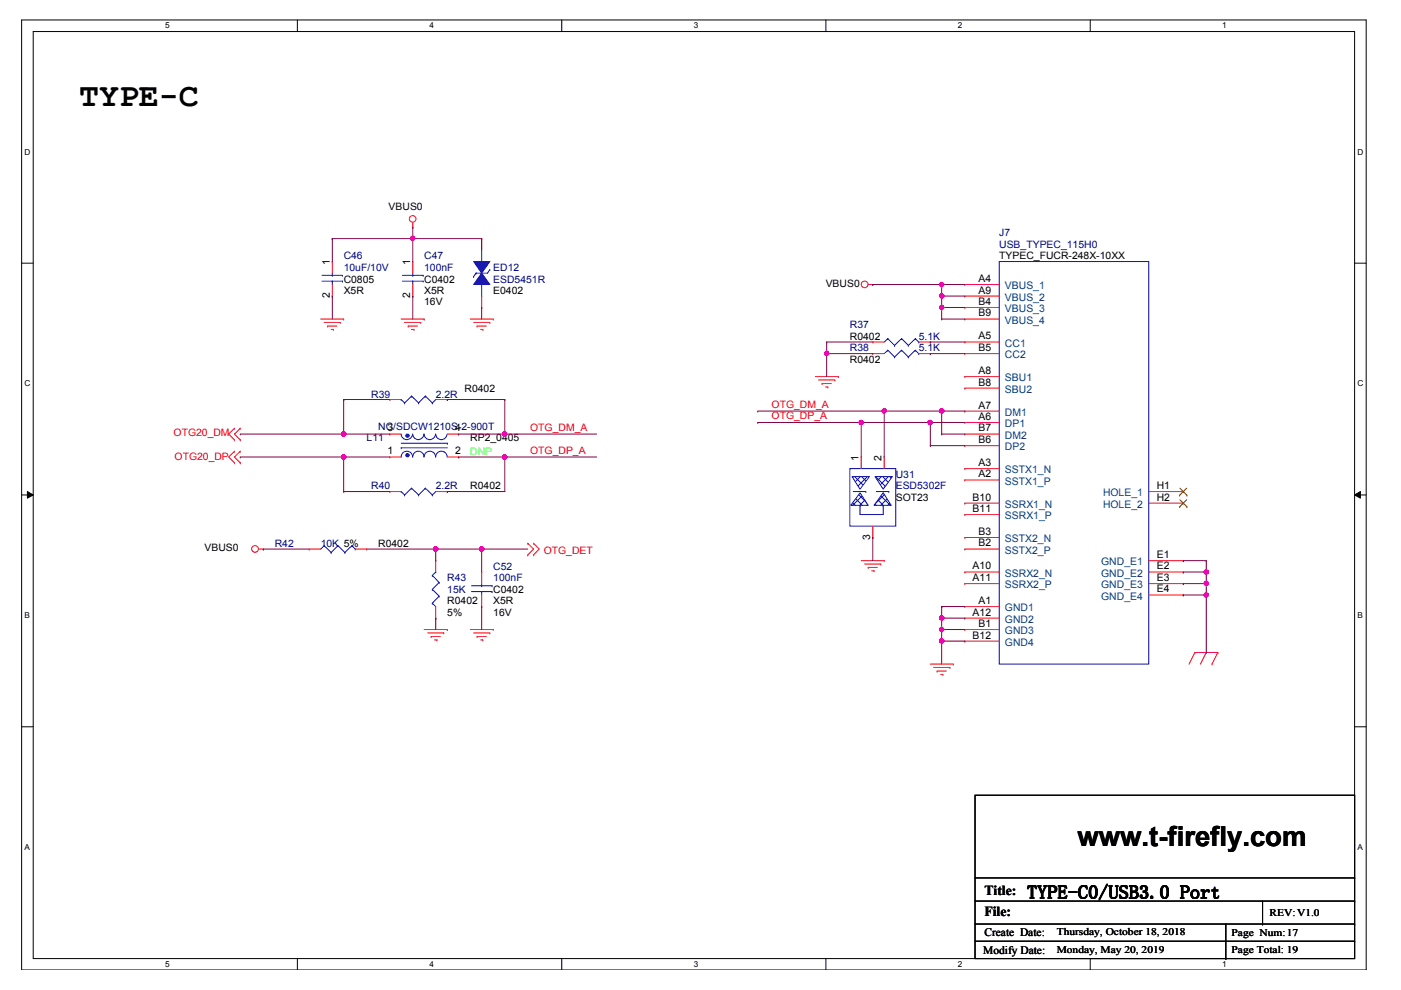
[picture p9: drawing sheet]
<svg xmlns="http://www.w3.org/2000/svg" width="297mm" height="210mm" viewBox="0 0 297 210" stroke-linecap="round" stroke-linejoin="round" font-family="sans-serif">
<path d="M4.6 4.2h285.1v201.5h-285.1zM7 6.7h280.2v196.5h-280.2z" fill="none" stroke="#000" stroke-width=".21"/>
<g fill="#fff">
<path d="M35 4.5h1v1.9h-1z"/>
<path d="M35 203.5h1v1.9h-1z"/>
</g>
<path d="M63 4.2v2.5M63 203.2v2.5" fill="none" stroke="#000" stroke-width=".21"/>
<g fill="#fff">
<path d="M91 4.5h1v1.9h-1z"/>
<path d="M91 203.5h1v1.9h-1z"/>
</g>
<path d="M119.1 4.2v2.5M119.1 203.2v2.5" fill="none" stroke="#000" stroke-width=".21"/>
<g fill="#fff">
<path d="M147.1 4.5h.9v1.9h-.9z"/>
<path d="M147.1 203.5h.9v1.9h-.9z"/>
</g>
<path d="M175.1 4.2v2.5M175.1 203.2v2.5" fill="none" stroke="#000" stroke-width=".21"/>
<g fill="#fff">
<path d="M203.1 4.5h.9v1.9h-.9z"/>
<path d="M203.1 203.5h.9v1.9h-.9z"/>
</g>
<path d="M231.2 4.2v2.5M231.2 203.2v2.5" fill="none" stroke="#000" stroke-width=".21"/>
<g fill="#fff">
<path d="M259.1 4.5h1v1.9h-1z"/>
<path d="M259.1 203.5h1v1.9h-1z"/>
<path d="M5.2 31.2h1.2v1.9h-1.2z"/>
<path d="M287.8 31.2h1.3v1.9h-1.3z"/>
<path d="M5.2 80.3h1.2v2h-1.2z"/>
<path d="M287.8 80.3h1.3v2h-1.3z"/>
</g>
<path d="M4.6 55.8h2.4M287.2 55.8h2.5" fill="none" stroke="#000" stroke-width=".21"/>
<g fill="#fff">
<path d="M5.2 129.5h1.2v1.9h-1.2z"/>
<path d="M287.8 129.5h1.2v1.9h-1.2z"/>
</g>
<path d="M4.6 104.9h2.4M5.8 104.2l1.2 .7-1.2 .7zM287.2 104.9l1.2-.7v1.4zM287.2 104.9h2.5" fill="none" stroke="#000" stroke-width=".21"/>
<path d="M5.8 104.2l1.2 .7-1.2 .7zM287.2 104.9l1.2-.7v1.4z" fill="#000"/>
<g fill="#fff">
<path d="M5.2 178.6h1.2v2h-1.2z"/>
<path d="M287.8 178.6h1.2v2h-1.2z"/>
</g>
<g fill="none" stroke="#000" stroke-width=".21">
<path d="M4.6 154.1h2.4M287.2 154.1h2.5M206.7 168.6h80.5v34.6h-80.5zM206.7 186.1h80.5M206.7 191h80.5M206.7 195.9h80.5M206.7 199.6h80.5M259.9 195.9v7.3M267.7 195.9h.1M267.7 191v4.9M287.2 186.1h.1M287.2 191h.1"/>
<path d="M287.2 195.9h.1M287.2 199.6h.1M259.9 203.2h.1"/>
</g>
<g fill="none" stroke="#f00" stroke-width=".21">
<path d="M87.5 48.1h.1M87.5 47.2v.9M68 67.6h4.9M68.7 68.4h3.4M69.5 69.1h.1M69.5 69.1h1.9M70.2 69.8h.5M70.7 69.8h.1M72.1 68.4h.1M72.9 67.6h.1M85.1 67.6h4.8M85.8 68.4h3.4"/>
<path d="M86.5 69.1h.1M86.5 69.1h2M87.3 69.8h.5M87.8 69.8h.1M89.2 68.4h.1M89.9 67.6h.1M99.7 67.6h4.9M100.4 68.4h3.5M101.1 69.1h.1M101.1 69.1h2M101.9 69.8h.5M102.4 69.8h.1"/>
<path d="M103.9 68.4h.1M104.6 67.6h.1M172.9 79.8h4.8M177.7 79.8h.1M184.1 60.3h1M185.1 60.3h.1M185.1 72.5h.1M185.1 72.5h2.4M194.8 72.5h2.4M197.2 72.5h.1M204.6 60.3h.1M204.6 72.5h.1"/>
<path d="M204.6 79.8h.1M204.6 62.8h.1M204.6 67.6h.1M204.6 75h.1M204.6 65.2h.1M204.6 67.6h7.2M204.6 60.3h7.2M204.6 79.8h7.2M204.6 72.5h7.2M204.6 62.8h7.2M204.6 75h7.2M204.6 65.2h7.2"/>
<path d="M49.7 93.3h.1M49.7 90.8h.1M49.7 98.1h.1M49.7 95.7h.1M49.7 90.8l-1.2 1.2 1.2 1.3M49.7 95.7l-1.2 1.2 1.2 1.2M50.9 93.3h.1M50.9 90.8h.1M50.9 98.1h.1M50.9 95.7h.1M50.9 90.8l-1.2 1.2 1.2 1.3M50.9 95.7l-1.2 1.2 1.2 1.2"/>
<path d="M173.6 80.6h3.4M174.3 81.3h.1M174.3 81.3h1.9M175.1 82h.4M175.5 82h.1M177 80.6h.1M204.6 99.4h.1M204.6 89.6h.1M204.6 87.2h.1M204.6 82.3h.1M204.6 92h.1M204.6 94.5h.1"/>
<path d="M204.6 99.4h7.2M204.6 89.6h7.2M204.6 87.2h7.2M204.6 82.3h7.2M204.6 92h7.2M204.6 94.5h7.2M54.8 116.4h1M55.8 116.4h.1M92.4 118.9h.1M92.4 118.9v2.4M111.9 117.6h.1M111.9 115.2h.1"/>
<path d="M111.9 115.2l1.2 1.2-1.2 1.2M113.1 117.6h.1M113.1 115.2h.1M113.1 115.2l1.2 1.2-1.2 1.2M182.6 118.9h4.9M183.3 119.6h3.4M186.7 119.6h.1M187.5 118.9h.1M204.6 101.8h.1M204.6 109.1h.1M204.6 106.7h.1M204.6 114h.1"/>
<path d="M204.6 116.4h.1M204.6 116.4h7.2M204.6 101.8h7.2M204.6 109.1h7.2M204.6 106.7h7.2M204.6 114h7.2M243.6 118.9h7.3M243.6 106.7h7.3M243.6 104.2h7.3M250.9 118.9h.1M250.9 104.2h.1M250.9 106.7h.1"/>
<path d="M89.9 133.5h4.9M90.7 134.2h3.4M91.4 135h.1M91.4 135h2M92.1 135.7h.5M92.4 131.1h.1M92.4 128.6v2.5M92.6 135.7h.1M94.1 134.2h.1M94.8 133.5h.1M99.7 133.5h4.9M100.4 134.2h3.5"/>
<path d="M101.1 135h.1M101.1 135h2M101.9 135.7h.5M102.1 121.3h.1M102.1 128.6h.1M102.1 121.3v2.4M102.1 126.2v2.4M102.4 135.7h.1M103.9 134.2h.1M104.6 133.5h.1M184.1 120.3h.1M184.1 120.3h1.9"/>
<path d="M184.8 121h.5M185.3 121h.1M204.6 128.6h.1M204.6 121.3h.1M204.6 123.7h.1M204.6 131.1h.1M204.6 135.9h.1M204.6 133.5h.1M204.6 133.5h7.2M204.6 128.6h7.2M204.6 121.3h7.2M204.6 123.7h7.2"/>
<path d="M204.6 131.1h7.2M204.6 135.9h7.2M243.6 121.3h7.3M243.6 123.7h7.3M243.6 126.2h7.3M250.9 121.3h.1M250.9 123.7h.1M250.9 126.2h.1M253.3 138.3h.1M253.3 138.3l-1.2 2.5M253.3 138.3h4.9M255.7 138.3h.1"/>
<path d="M255.7 138.3l-1.2 2.5M258.2 138.3h.1M258.2 138.3l-1.2 2.5M197.2 140.8h4.9M198 141.5h3.4M198.7 142.3h.1M198.7 142.3h1.9M199.4 143h.5M199.9 143h.1M201.4 141.5h.1M202.1 140.8h.1M257 140.8h.1"/>
<circle cx="87.5" cy="46.4" r=".7"/>
<circle cx="183.3" cy="60.3" r=".71"/>
<circle cx="54.1" cy="116.4" r=".71"/>
</g>
<g fill="none" stroke="#00f" stroke-width=".21">
<path d="M211.8 55.5h31.8v85.3h-31.8zM188.2 71.8h.1M188.2 71.8l-.7 .7M188.2 71.8l1.5 1.4M189.7 73.2h.1M191.1 71.8h.1M191.1 71.8l-1.4 1.4M191.1 71.8l1.5 1.4M192.6 73.2h.1M194.1 71.8h.1M194.1 71.8l-1.5 1.4M194.1 71.8l.7 .7"/>
<path d="M194.8 72.5h.1M85.1 92a1.21 1.21 0 0 0 1.2 1.2 1.21 1.21 0 0 0 1.2-1.2M85.1 96.9a1.21 1.21 0 0 1 1.2-1.2 1.21 1.21 0 0 1 1.2 1.2M85.1 95h.1M85.1 94h9.7M85.1 95h9.7M87.5 92a1.19 1.19 0 0 0 1.2 1.2 1.19 1.19 0 0 0 1.2-1.2M87.5 96.9a1.19 1.19 0 0 1 1.2-1.2 1.19 1.19 0 0 1 1.2 1.2M89.9 92a1.21 1.21 0 0 0 1.2 1.2 1.21 1.21 0 0 0 1.2-1.2M89.9 96.9a1.21 1.21 0 0 1 1.2-1.2 1.21 1.21 0 0 1 1.2 1.2M92.4 92a1.21 1.21 0 0 0 1.2 1.2 1.21 1.21 0 0 0 1.2-1.2M92.4 96.9a1.21 1.21 0 0 1 1.2-1.2 1.21 1.21 0 0 1 1.2 1.2"/>
<path d="M94.8 94h.1M91.7 127.9h.1M91.7 125h.1M91.7 122h.1M91.7 127.9l.7 .7M91.7 125l1.4 1.4M91.7 122l1.4 1.5M92.4 121.3h.1M92.4 121.3l-.7 .7M93.1 126.4h.1M93.1 123.5h.1M93.1 126.4l-1.4 1.5"/>
<path d="M93.1 123.5l-1.4 1.5M100 125.4h4.3M100 124.2h4.3M102.1 124.2h.1M102.1 125.4h.1M102.1 123.7v.5M102.1 125.4v.8M104.3 125.4h.1M104.3 124.2h.1"/>
</g>
<path d="M250.1 105h.1M250.1 107.4h.1M250.2 103.5l1.4 1.5M250.2 106l1.4 1.4M251.6 103.5l-1.5 1.5M251.6 106l-1.5 1.4M251.6 105h.1M251.6 107.4h.1" fill="none" stroke="#804000" stroke-width=".21"/>
<circle cx="86.4" cy="96.5" r=".36" fill="#00f"/>
<circle cx="86.4" cy="96.5" r=".36" fill="none" stroke="#00f" stroke-width=".21"/>
<circle cx="86.4" cy="92.4" r=".36" fill="#00f"/>
<g fill="none" stroke="#00f" stroke-width=".21">
<path d="M85.3 59.6h4.4M85.3 58.4h4.4M87.5 58.4h.1M87.5 59.6h.1M87.5 57.9v.5M87.5 59.6v.7M89.7 59.6h.1M89.7 58.4h.1M188.2 74.3h.1M188.2 74.3l-.7 .7M188.2 74.3l1.5 1.4M189.7 75.7h.1"/>
<path d="M191.1 74.3h.1M191.1 74.3l-1.4 1.4M191.1 74.3l1.5 1.4M192.6 75.7h.1M194.1 74.3h.1M194.1 74.3l-1.5 1.4M194.1 74.3l.7 .7M194.8 75h.1M68.7 115.7h.1M68.7 115.7l-.7 .7M68.7 115.7l1.5 1.4M70.2 117.1h.1"/>
<path d="M71.6 115.7h.1M71.6 115.7l-1.4 1.4M71.6 115.7l1.5 1.4M73.1 117.1h.1M74.6 115.7h.1M74.6 115.7l-1.5 1.4M74.6 115.7l.7 .7M75.3 116.4h.1M182.3 107.1h.1M182.3 107.1v2h5v-2M187.3 107.1h.1"/>
<circle cx="86.4" cy="92.4" r=".36"/>
</g>
<g fill="none" stroke="#f00" stroke-width=".21">
<path d="M87.5 55.5h.1M87.5 55.5v2.4M87.5 62.8h.1M87.5 60.3v2.5M185.1 75h.1M185.1 75h2.4M194.8 75h2.4M197.2 75h.1M82.6 96.9h.1M82.6 92h.1M82.6 96.9h2.5M82.6 92h2.5"/>
<path d="M94.8 96.9h2.5M94.8 92h2.5M97.3 96.9h.1M97.3 92h.1M65.5 116.4h.1M65.5 116.4h2.5M75.3 116.4h2.4M77.7 116.4h.1"/>
</g>
<path d="M182.3 104.5l1.8 2.6h-3.7z" fill="#fff"/>
<path d="M182.3 104.5l1.8 2.6h-3.7z" fill="#00f"/>
<path d="M180.9 104.2h2.7M182.3 104.5l1.8 2.6h-3.7zM183.6 104.2h.1" fill="none" stroke="#00f" stroke-width=".21"/>
<path d="M180.7 101h3.6l-2 2.7z" fill="#fff"/>
<path d="M180.7 101h3.6l-2 2.7z" fill="#00f"/>
<path d="M180.7 101h3.6l-2 2.7zM185.8 104.2h2.6M188.4 104.2h.1" fill="none" stroke="#00f" stroke-width=".21"/>
<path d="M187.3 104.5l1.6 2.6h-3.6z" fill="#fff"/>
<path d="M187.3 104.5l1.6 2.6h-3.6z" fill="#00f"/>
<path d="M187.3 104.5l1.6 2.6h-3.6z" fill="none" stroke="#00f" stroke-width=".21"/>
<path d="M185.5 101h3.7l-1.9 2.7z" fill="#fff"/>
<path d="M185.5 101h3.7l-1.9 2.7z" fill="#00f"/>
<path d="M100.9 57.9h.1M100.9 57.9h2.4M102.1 55.5h.1M102.1 53v2.5M102.1 62.8h.1M102.1 60.3v2.5M180.2 99.4h9.7v12.1h-9.7zM185.5 101h3.7l-1.9 2.7z" fill="none" stroke="#00f" stroke-width=".21"/>
<path d="M182.6 96.9h.1M182.6 96.9v2.5M187.5 96.9h.1M187.5 96.9v2.5M185.1 114h.1M185.1 111.5v2.5" fill="none" stroke="#f00" stroke-width=".21"/>
<path d="M100.4 55.5h3.5l-1.8 2.4z" fill-rule="evenodd" fill="#00f"/>
<path d="M100.4 55.5h3.5l-1.8 2.4zM100.4 58.6h.1M100.9 57.9l-.5 .7M103.9 57.1h.1M103.9 57.1l-.6 .8" fill="none" stroke="#00f" stroke-width=".21"/>
<path d="M102.1 57.9l1.8 2.4h-3.5z" fill-rule="evenodd" fill="#00f"/>
<g fill="none" stroke="#00f" stroke-width=".21">
<path d="M68.3 59.6h4.3M68.3 58.4h4.3M70.5 58.4h.1M70.5 59.6h.1M70.5 57.9v.5M70.5 59.6v.7M72.6 59.6h.1M72.6 58.4h.1M102.1 57.9l1.8 2.4h-3.5zM85.1 84.7h.1M85.1 84.7l.7 .7M85.8 85.4h.1"/>
<path d="M87.3 84h.1M87.3 84l1.4 1.4M87.3 84l-1.5 1.4M88.7 85.4h.1M90.2 84h.1M90.2 84l1.5 1.4M90.2 84l-1.5 1.4M91.7 85.4h.1M92.4 84.7l-.7 .7M85.1 104.2h.1M85.1 104.2l.7 .7M85.8 104.9h.1"/>
<path d="M87.3 103.5h.1M87.3 103.5l1.4 1.4M87.3 103.5l-1.5 1.4M88.7 104.9h.1M90.2 103.5h.1M90.2 103.5l1.5 1.4M90.2 103.5l-1.5 1.4M91.7 104.9h.1M92.4 104.2l-.7 .7"/>
</g>
<g fill="none" stroke="#f00" stroke-width=".21">
<path d="M70.5 55.5h.1M70.5 55.5v2.4M102.1 50.6h.1M102.1 50.6v2.4M70.5 62.8h.1M70.5 60.3v2.5M102.1 65.2h.1M102.1 62.8v2.4M82.6 84.7h.1M82.6 84.7h2.5M92.4 84.7h2.4M94.8 84.7h.1"/>
<path d="M82.6 104.2h.1M82.6 104.2h2.5M92.4 104.2h2.4M94.8 104.2h.1"/>
</g>
<path d="M70.5 50.6h.1M70.5 50.6h17" fill="none" stroke="#800040" stroke-width=".21"/>
<circle cx="87.5" cy="50.5" r=".47" fill="#f0f"/>
<circle cx="87.5" cy="50.5" r=".47" fill="none" stroke="#f0f" stroke-width=".21"/>
<path d="M87.5 48.1h.1M87.5 48.1v2.5M160.7 87.2h.1M160.7 87.2h26.8" fill="none" stroke="#800040" stroke-width=".21"/>
<circle cx="187.5" cy="87.1" r=".47" fill="#f0f"/>
<circle cx="187.5" cy="87.1" r=".47" fill="none" stroke="#f0f" stroke-width=".21"/>
<g fill="none" stroke="#800040" stroke-width=".21">
<path d="M87.5 50.6h.1M87.5 50.6h14.6M102.1 50.6h.1M102.1 50.6v2.4M87.5 62.8h.1M87.5 62.8v4.8M50.9 92h.1M50.9 96.9h.1M50.9 96.9h22M72.9 96.9h.1M72.9 84.7h.1M72.9 84.7v7.3h-22"/>
<path d="M72.9 96.9v7.3M72.9 84.7h9.7M94.8 84.7h.1M94.8 84.7h12.2M97.3 92h.1M97.3 96.9h.1M97.3 96.9h29.2M107 96.9h.1M107 84.7h.1M107 84.7v7.3h-9.7M107 96.9v7.3h-12.2M160.7 89.6h.1"/>
<path d="M160.7 89.6h21.9M72.9 104.2h.1M72.9 104.2h9.7M94.8 104.2h.1"/>
</g>
<circle cx="107" cy="96.9" r=".47" fill="#f0f"/>
<circle cx="107" cy="96.9" r=".47" fill="none" stroke="#f0f" stroke-width=".21"/>
<path d="M107 92h.1M107 92h19.5" fill="none" stroke="#800040" stroke-width=".21"/>
<circle cx="107" cy="92" r=".48" fill="#f0f"/>
<circle cx="107" cy="92" r=".48" fill="none" stroke="#f0f" stroke-width=".21"/>
<path d="M72.9 92h.1M72.9 92h9.7" fill="none" stroke="#800040" stroke-width=".21"/>
<circle cx="72.9" cy="92" r=".48" fill="#f0f"/>
<circle cx="72.9" cy="92" r=".48" fill="none" stroke="#f0f" stroke-width=".21"/>
<path d="M72.9 96.9h.1M72.9 96.9h9.7" fill="none" stroke="#800040" stroke-width=".21"/>
<circle cx="72.9" cy="96.9" r=".47" fill="#f0f"/>
<circle cx="72.9" cy="96.9" r=".47" fill="none" stroke="#f0f" stroke-width=".21"/>
<path d="M199.7 62.8h.1M199.7 60.3h.1M199.7 62.8h4.9M199.7 60.3v2.5" fill="none" stroke="#800040" stroke-width=".21"/>
<circle cx="199.6" cy="62.7" r=".47" fill="#f0f"/>
<circle cx="199.6" cy="62.7" r=".47" fill="none" stroke="#f0f" stroke-width=".21"/>
<circle cx="199.6" cy="60.3" r=".47" fill="#f0f"/>
<circle cx="199.6" cy="60.3" r=".47" fill="none" stroke="#f0f" stroke-width=".21"/>
<path d="M199.7 60.3h.1M199.7 65.2h.1M199.7 62.8h.1M199.7 67.6h.1M199.7 60.3h4.9M199.7 65.2h4.9M199.7 62.8v4.8M199.7 67.6h4.9" fill="none" stroke="#800040" stroke-width=".21"/>
<circle cx="199.6" cy="65.2" r=".47" fill="#f0f"/>
<circle cx="199.6" cy="65.2" r=".47" fill="none" stroke="#f0f" stroke-width=".21"/>
<path d="M199.7 128.6h.1M199.7 131.1h.1M199.7 128.6v4.9M199.7 128.6h4.9M199.7 131.1h4.9" fill="none" stroke="#800040" stroke-width=".21"/>
<circle cx="199.6" cy="133.5" r=".47" fill="#f0f"/>
<circle cx="199.6" cy="133.5" r=".47" fill="none" stroke="#f0f" stroke-width=".21"/>
<circle cx="199.6" cy="131" r=".47" fill="#f0f"/>
<circle cx="199.6" cy="131" r=".47" fill="none" stroke="#f0f" stroke-width=".21"/>
<path d="M199.7 133.5h.1M199.7 133.5h4.9M199.7 133.5v2.4" fill="none" stroke="#800040" stroke-width=".21"/>
<circle cx="199.6" cy="135.9" r=".47" fill="#f0f"/>
<circle cx="199.6" cy="135.9" r=".47" fill="none" stroke="#f0f" stroke-width=".21"/>
<path d="M250.9 118.9h.1M250.9 118.9h4.8M255.7 118.9h.1M255.7 118.9v2.4h-4.8M199.7 135.9h.1M199.7 135.9h4.9M199.7 135.9v4.9M250.9 121.3h.1" fill="none" stroke="#800040" stroke-width=".21"/>
<circle cx="255.7" cy="121.3" r=".47" fill="#f0f"/>
<circle cx="255.7" cy="121.3" r=".47" fill="none" stroke="#f0f" stroke-width=".21"/>
<path d="M250.9 123.7h.1M250.9 123.7h4.8M255.7 121.3h.1M255.7 123.7h.1M255.7 121.3v4.9" fill="none" stroke="#800040" stroke-width=".21"/>
<circle cx="255.7" cy="123.7" r=".47" fill="#f0f"/>
<circle cx="255.7" cy="123.7" r=".47" fill="none" stroke="#f0f" stroke-width=".21"/>
<path d="M250.9 126.2h.1M250.9 126.2h4.8M255.7 126.2h.1M255.7 126.2v12.1" fill="none" stroke="#800040" stroke-width=".21"/>
<circle cx="255.7" cy="126.1" r=".47" fill="#f0f"/>
<circle cx="255.7" cy="126.1" r=".47" fill="none" stroke="#f0f" stroke-width=".21"/>
<path d="M185.1 60.3h.1M185.1 60.3h14.6M199.7 92h.1M199.7 87.2h.1M199.7 92h4.9M199.7 87.2v4.8" fill="none" stroke="#800040" stroke-width=".21"/>
<circle cx="199.6" cy="87.1" r=".47" fill="#f0f"/>
<circle cx="199.6" cy="87.1" r=".47" fill="none" stroke="#f0f" stroke-width=".21"/>
<g fill="none" stroke="#800040" stroke-width=".21">
<path d="M70.5 50.6h.1M70.5 50.6v4.9M87.5 50.6h.1M87.5 50.6v4.9M70.5 62.8h.1M70.5 62.8v4.8M175.3 72.5h.1M175.3 75h.1M175.3 72.5h9.8M175.3 75h9.8M175.3 72.5v2.5M197.2 72.5h.1"/>
<path d="M197.2 75h.1M197.2 72.5h7.4M197.2 75h7.4M197.2 94.5h.1M197.2 89.6h.1M197.2 94.5h7.4M197.2 89.6v4.9M197.2 89.6h7.4M199.7 87.2h.1M199.7 87.2h4.9"/>
</g>
<circle cx="175.3" cy="74.9" r=".47" fill="#f0f"/>
<circle cx="175.3" cy="74.9" r=".47" fill="none" stroke="#f0f" stroke-width=".21"/>
<path d="M102.1 65.2h.1M102.1 65.2v2.4M175.3 75h.1M175.3 75v4.8M77.7 116.4h14.7M92.4 116.4h.1" fill="none" stroke="#800040" stroke-width=".21"/>
<circle cx="92.4" cy="116.4" r=".49" fill="#f0f"/>
<circle cx="92.4" cy="116.4" r=".49" fill="none" stroke="#f0f" stroke-width=".21"/>
<path d="M55.8 116.4h.1M55.8 116.4h9.7M92.4 116.4h.1M92.4 116.4h19.5M102.1 116.4h.1" fill="none" stroke="#800040" stroke-width=".21"/>
<circle cx="102.1" cy="116.4" r=".48" fill="#f0f"/>
<circle cx="102.1" cy="116.4" r=".48" fill="none" stroke="#f0f" stroke-width=".21"/>
<g fill="none" stroke="#800040" stroke-width=".21">
<path d="M182.6 89.6h.1M182.6 89.6v7.3M182.6 89.6h14.6M92.4 116.4h.1M92.4 116.4v2.5M102.1 116.4h.1M102.1 116.4v4.9M185.1 114h.1M185.1 114v4.9M92.4 131.1h.1M92.4 131.1v2.4M102.1 128.6h.1"/>
<path d="M102.1 128.6v4.9"/>
</g>
<circle cx="197.2" cy="89.6" r=".47" fill="#f0f"/>
<circle cx="197.2" cy="89.6" r=".47" fill="none" stroke="#f0f" stroke-width=".21"/>
<circle cx="182.6" cy="89.6" r=".47" fill="#f0f"/>
<circle cx="182.6" cy="89.6" r=".47" fill="none" stroke="#f0f" stroke-width=".21"/>
<path d="M187.5 87.2h.1M187.5 87.2v9.7M187.5 87.2h12.2" fill="none" stroke="#800040" stroke-width=".21"/>
<circle cx="87.5" cy="50.5" r=".47" fill="#f0f"/>
<circle cx="87.5" cy="50.5" r=".47" fill="none" stroke="#f0f" stroke-width=".21"/>
<circle cx="187.5" cy="87.1" r=".47" fill="#f0f"/>
<circle cx="187.5" cy="87.1" r=".47" fill="none" stroke="#f0f" stroke-width=".21"/>
<circle cx="107" cy="96.9" r=".47" fill="#f0f"/>
<circle cx="107" cy="96.9" r=".47" fill="none" stroke="#f0f" stroke-width=".21"/>
<circle cx="107" cy="92" r=".48" fill="#f0f"/>
<circle cx="107" cy="92" r=".48" fill="none" stroke="#f0f" stroke-width=".21"/>
<circle cx="72.9" cy="92" r=".48" fill="#f0f"/>
<circle cx="72.9" cy="92" r=".48" fill="none" stroke="#f0f" stroke-width=".21"/>
<circle cx="72.9" cy="96.9" r=".47" fill="#f0f"/>
<circle cx="72.9" cy="96.9" r=".47" fill="none" stroke="#f0f" stroke-width=".21"/>
<circle cx="199.6" cy="62.7" r=".47" fill="#f0f"/>
<circle cx="199.6" cy="62.7" r=".47" fill="none" stroke="#f0f" stroke-width=".21"/>
<circle cx="199.6" cy="60.3" r=".47" fill="#f0f"/>
<circle cx="199.6" cy="60.3" r=".47" fill="none" stroke="#f0f" stroke-width=".21"/>
<circle cx="199.6" cy="65.2" r=".47" fill="#f0f"/>
<circle cx="199.6" cy="65.2" r=".47" fill="none" stroke="#f0f" stroke-width=".21"/>
<circle cx="199.6" cy="133.5" r=".47" fill="#f0f"/>
<circle cx="199.6" cy="133.5" r=".47" fill="none" stroke="#f0f" stroke-width=".21"/>
<circle cx="199.6" cy="131" r=".47" fill="#f0f"/>
<circle cx="199.6" cy="131" r=".47" fill="none" stroke="#f0f" stroke-width=".21"/>
<circle cx="199.6" cy="135.9" r=".47" fill="#f0f"/>
<circle cx="199.6" cy="135.9" r=".47" fill="none" stroke="#f0f" stroke-width=".21"/>
<circle cx="255.7" cy="121.3" r=".47" fill="#f0f"/>
<circle cx="255.7" cy="121.3" r=".47" fill="none" stroke="#f0f" stroke-width=".21"/>
<circle cx="255.7" cy="123.7" r=".47" fill="#f0f"/>
<circle cx="255.7" cy="123.7" r=".47" fill="none" stroke="#f0f" stroke-width=".21"/>
<circle cx="255.7" cy="126.1" r=".47" fill="#f0f"/>
<circle cx="255.7" cy="126.1" r=".47" fill="none" stroke="#f0f" stroke-width=".21"/>
<circle cx="199.6" cy="87.1" r=".47" fill="#f0f"/>
<circle cx="199.6" cy="87.1" r=".47" fill="none" stroke="#f0f" stroke-width=".21"/>
<circle cx="175.3" cy="74.9" r=".47" fill="#f0f"/>
<circle cx="175.3" cy="74.9" r=".47" fill="none" stroke="#f0f" stroke-width=".21"/>
<circle cx="92.4" cy="116.4" r=".49" fill="#f0f"/>
<circle cx="92.4" cy="116.4" r=".49" fill="none" stroke="#f0f" stroke-width=".21"/>
<circle cx="102.1" cy="116.4" r=".48" fill="#f0f"/>
<circle cx="102.1" cy="116.4" r=".48" fill="none" stroke="#f0f" stroke-width=".21"/>
<circle cx="197.2" cy="89.6" r=".47" fill="#f0f"/>
<circle cx="197.2" cy="89.6" r=".47" fill="none" stroke="#f0f" stroke-width=".21"/>
<circle cx="182.6" cy="89.6" r=".47" fill="#f0f"/>
<circle cx="182.6" cy="89.6" r=".47" fill="none" stroke="#f0f" stroke-width=".21"/>
<text font-size="7.1" x="16.8" y="22.4">TYPE-C</text>
<text font-size="5.8" x="228.4" y="179.4">www.t-firefly.com</text>
<text font-size="3.9" x="217.8" y="190.5">TYPE-C0/USB3.0 Port</text>
<g font-size="2.9">
<text x="208.7" y="189.8">Title:</text>
<text x="208.7" y="194.2">File:</text>
</g>
<g font-size="2.4">
<text x="208.5" y="202.2">Modify Date:</text>
<text x="208.7" y="198.5">Create Date:</text>
</g>
<g font-size="2.2">
<text x="82.4" y="44.5">VBUS0</text>
<text x="69.9" y="56.2" transform="rotate(-90 69.9 56.2)">1</text>
<text x="72.9" y="59.9">C0805</text>
<text x="87" y="56.2" transform="rotate(-90 87 56.2)">1</text>
<text x="89.9" y="59.9">C0402</text>
<text x="207.4" y="59.8">A4</text>
<text x="211.9" y="55">TYPEC_FUCR-248X-10XX</text>
<text x="69.9" y="63.2" transform="rotate(-90 69.9 63.2)">2</text>
<text x="72.9" y="62.3">X5R</text>
<text x="87" y="63.2" transform="rotate(-90 87 63.2)">2</text>
<text x="89.9" y="62.3">X5R</text>
<text x="89.9" y="64.8">16V</text>
<text x="104.6" y="62.3">E0402</text>
<text x="175.1" y="60.9">VBUS0</text>
<text x="207.4" y="62.2">A9</text>
<text x="207.4" y="64.6">B4</text>
<text x="207.4" y="72">A5</text>
<text x="207.4" y="67.1">B9</text>
<text x="180.2" y="72.1">R0402</text>
<text x="180.2" y="77">R0402</text>
<text x="207.4" y="74.4">B5</text>
<text x="98.5" y="83.1">R0402</text>
<text x="207.4" y="79.3">A8</text>
<text x="207.4" y="81.7">B8</text>
<text x="207.4" y="89">A6</text>
<text x="207.4" y="86.6">A7</text>
<text x="82.1" y="91.5">3</text>
<text x="96.5" y="91.5">4</text>
<text x="99.7" y="93.5">RP2_0405</text>
<text x="207.4" y="91.5">B7</text>
<text x="207.4" y="93.9">B6</text>
<text x="82.1" y="96.4">1</text>
<text x="96.5" y="96.4">2</text>
<text x="182" y="97.7" transform="rotate(-90 182 97.7)">1</text>
<text x="186.9" y="97.7" transform="rotate(-90 186.9 97.7)">2</text>
<text x="207.4" y="101.2">A2</text>
<text x="207.4" y="98.8">A3</text>
<text x="99.7" y="103.8">R0402</text>
<text x="189.9" y="106.2">SOT23</text>
<text x="206.2" y="106.1">B10</text>
<text x="245.3" y="103.7">H1</text>
<text x="245.3" y="106.1">H2</text>
<text x="206.2" y="108.5">B11</text>
<text x="207.4" y="113.4">B3</text>
<text x="43.4" y="116.9">VBUS0</text>
<text x="80.2" y="116">R0402</text>
<text x="184.5" y="114.5" transform="rotate(-90 184.5 114.5)">3</text>
<text x="207.4" y="115.9">B2</text>
<text x="245.3" y="118.3">E1</text>
<text x="104.6" y="125.7">C0402</text>
<text x="206.2" y="120.7">A10</text>
<text x="206.2" y="123.2">A11</text>
<text x="245.3" y="120.7">E2</text>
<text x="245.3" y="123.2">E3</text>
<text x="245.3" y="125.6">E4</text>
<text x="94.8" y="128.1">R0402</text>
<text x="94.8" y="130.6">5%</text>
<text x="104.6" y="128.1">X5R</text>
<text x="104.6" y="130.6">16V</text>
<text x="206.2" y="130.5">A12</text>
<text x="207.4" y="128.1">A1</text>
<text x="206.2" y="135.4">B12</text>
<text x="207.4" y="132.9">B1</text>
<text x="269.2" y="194.1">REV:V1.0</text>
<text x="224" y="198.3">Thursday, October 18, 2018</text>
<text x="224" y="202">Monday, May 20, 2019</text>
<text x="261.1" y="198.5">Page Num:17</text>
<text x="261.1" y="202">Page Total: 19</text>
</g>
<g font-size="2.2" fill="#000080">
<text x="211.9" y="50.1">J7</text>
<text x="211.9" y="52.6">USB_TYPEC_115H0</text>
<text x="72.9" y="55">C46</text>
<text x="72.9" y="57.4">10uF/10V</text>
<text x="89.9" y="55">C47</text>
<text x="89.9" y="57.4">100nF</text>
<text x="104.6" y="57.4">ED12</text>
<text x="104.6" y="59.9">ESD5451R</text>
<text x="180.2" y="69.6">R37</text>
<text x="180.2" y="74.5">R38</text>
<text x="194.8" y="74.5">5.1K</text>
<text x="194.8" y="72.1">5.1K</text>
<text x="78.7" y="84.3">R39</text>
<text x="92.4" y="84.3">2.2R</text>
<text x="77.7" y="93.5">L11</text>
<text x="80.2" y="91.1">NC/SDCW1210S-2-900T</text>
<text x="189.9" y="101.3">U31</text>
<text x="78.7" y="103.8">R40</text>
<text x="92.4" y="103.8">2.2R</text>
<text x="189.9" y="103.8">ESD5302F</text>
<text x="58.3" y="116">R42</text>
<text x="68" y="116">10K 5%</text>
<text x="94.8" y="123.3">R43</text>
<text x="94.8" y="125.7">15K</text>
<text x="104.6" y="120.9">C52</text>
<text x="104.6" y="123.3">100nF</text>
</g>
<g font-size="2.2" fill="#004080">
<text x="213.1" y="61.3">VBUS_1</text>
<text x="213.1" y="63.8">VBUS_2</text>
<text x="213.1" y="68.7">VBUS_4</text>
<text x="213.1" y="66.2">VBUS_3</text>
<text x="213.1" y="73.5">CC1</text>
<text x="213.1" y="76">CC2</text>
<text x="213.1" y="80.9">SBU1</text>
<text x="213.1" y="83.3">SBU2</text>
<text x="213.1" y="88.2">DM1</text>
<text x="213.1" y="90.6">DP1</text>
<text x="213.1" y="93">DM2</text>
<text x="213.1" y="95.5">DP2</text>
<text x="213.1" y="100.4">SSTX1_N</text>
<text x="213.1" y="102.8">SSTX1_P</text>
<text x="213.1" y="107.7">SSRX1_N</text>
<text x="233.9" y="105.2">HOLE_1</text>
<text x="233.9" y="107.7">HOLE_2</text>
<text x="213.1" y="110.1">SSRX1_P</text>
<text x="213.1" y="115">SSTX2_N</text>
<text x="213.1" y="117.4">SSTX2_P</text>
<text x="233.5" y="119.9">GND_E1</text>
<text x="213.1" y="122.3">SSRX2_N</text>
<text x="213.1" y="124.8">SSRX2_P</text>
<text x="233.5" y="122.3">GND_E2</text>
<text x="233.5" y="124.8">GND_E3</text>
<text x="213.1" y="129.6">GND1</text>
<text x="233.5" y="127.2">GND_E4</text>
<text x="213.1" y="132.1">GND2</text>
<text x="213.1" y="136.9">GND4</text>
<text x="213.1" y="134.5">GND3</text>
</g>
<g font-size="2.2" fill="#f00">
<text x="163.6" y="86.4">OTG_DM_A</text>
<text x="163.6" y="88.9">OTG_DP_A</text>
<text x="36.8" y="92.5">OTG20_DM</text>
<text x="112.4" y="91.3">OTG_DM_A</text>
<text x="37" y="97.5">OTG20_DP</text>
<text x="112.4" y="96.2">OTG_DP_A</text>
<text x="115.3" y="117.4">OTG_DET</text>
</g>
<text font-size="2.2" fill="#0f0" x="99.7" y="96.5">DNP</text>
<g font-size="1.7">
<text x="35" y="6">5</text>
<text x="91" y="6">4</text>
<text x="147.1" y="6">3</text>
<text x="203.1" y="6">2</text>
<text x="259.1" y="6">1</text>
<text x="5.2" y="32.8">D</text>
<text x="287.8" y="32.8">D</text>
<text x="5.2" y="81.9">C</text>
<text x="287.8" y="81.9">C</text>
<text x="5.2" y="131">B</text>
<text x="287.8" y="131">B</text>
<text x="5.2" y="180.2">A</text>
<text x="287.8" y="180.2">A</text>
<text x="35" y="205">5</text>
<text x="91" y="205">4</text>
<text x="147.1" y="205">3</text>
<text x="203.1" y="205">2</text>
<text x="259.1" y="205">1</text>
</g>
</svg>
